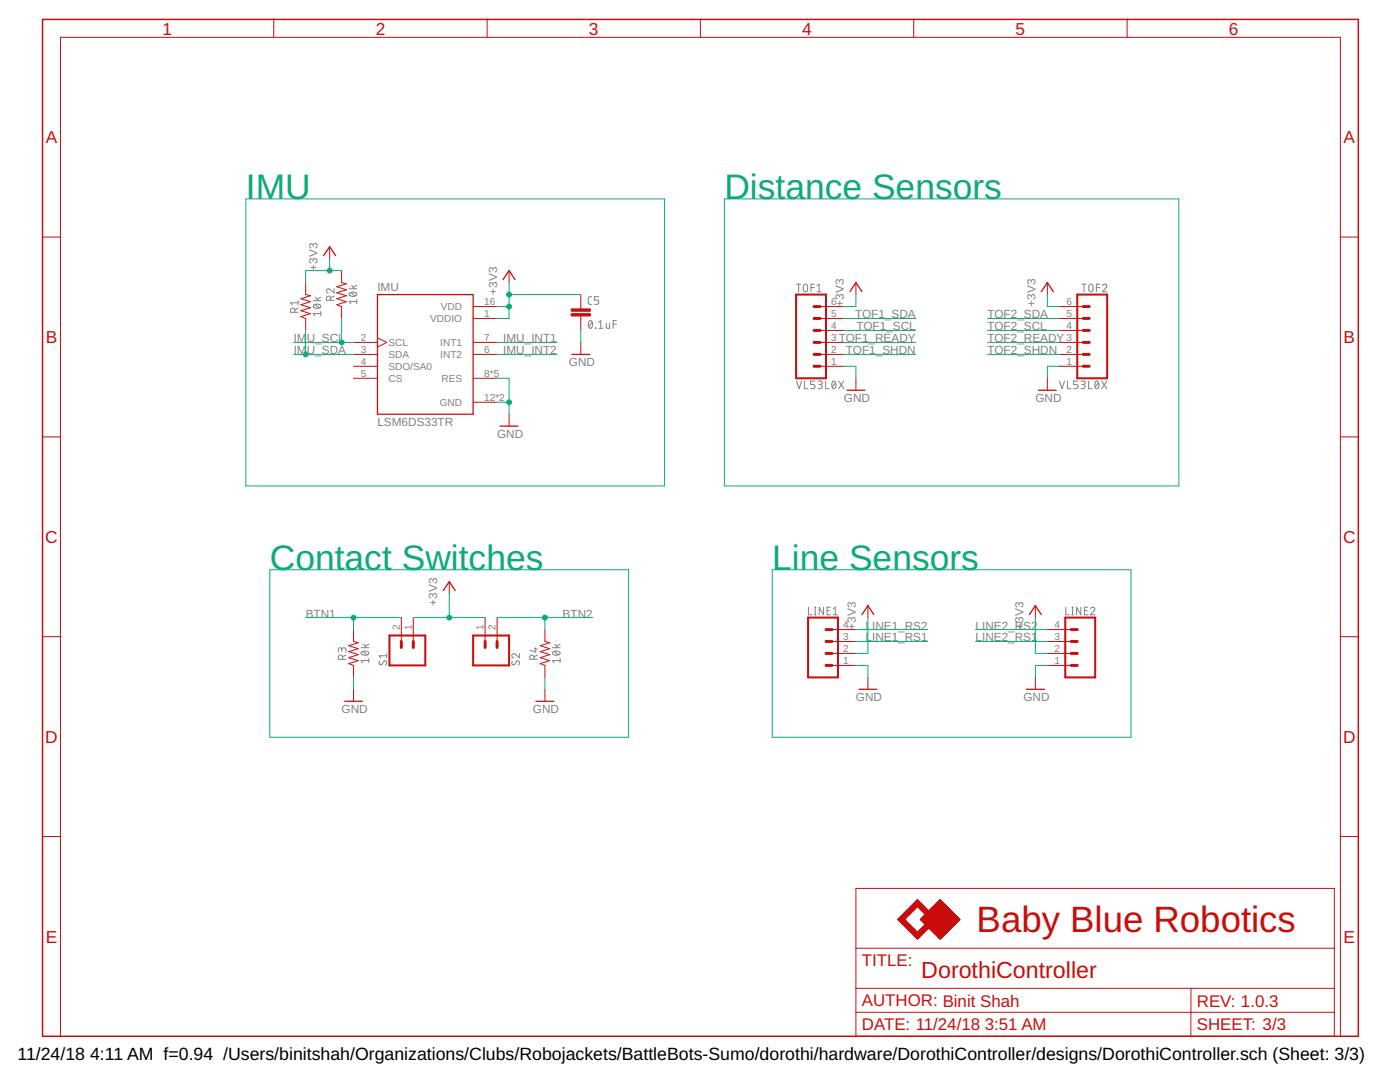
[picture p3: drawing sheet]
<svg xmlns="http://www.w3.org/2000/svg" width="279mm" height="216mm" viewBox="0 0 279 216" stroke-linecap="round" stroke-linejoin="round" font-family="sans-serif">
<g fill="none" stroke="#808080" stroke-width=".2">
<path d="M63 59.3l.5 .7M64 59.3l-.7 .4M66 59.9v-.4a.42 .42 0 0 0-.4-.4 .42 .42 0 0 0-.5 .4v.4h1.6M66.7 57.6v.9l-.9-.8a.41 .41 0 0 0-.6 .2 .41 .41 0 0 0 .3 .6M66.7 59.1l-.7 .3M69.7 57.6h1.5M69.8 58.5a.96 .96 0 0 1 1.4 .2 .9 .9 0 0 1-1.5 0zM70 58.4l.9 .7M70.2 56.9l.5 .7M71.2 59.8v.8M71.2 56.9l-.7 .4M118.1 59.2h-.5l-.2 .3 .1 1.1 .6 .1"/>
<path d="M119.5 59.2h-.9v.7h.5a.43 .43 0 0 1 .4 .4 .43 .43 0 0 1-.4 .4h-.5M159 56.7h.8M159.4 56.7v1.5M160.4 56.8l.4-.1 .3 .1 .1 1a.43 .43 0 0 1-.4 .4 .43 .43 0 0 1-.5-.4zM161.8 57.4h.7M162.5 56.7h-.7v1.5M163.1 57l.4-.3v1.5M163.1 58.2h.8M215.9 56.7h.9M216.3 56.7v1.5M217.4 56.8l.3-.1 .3 .1 .1 1a.42 .42 0 0 1-.4 .4 .42 .42 0 0 1-.4-.4zM218.8 57.4h.7"/>
<path d="M219.5 56.7h-.7v1.5M220 57a.42 .42 0 0 1 .6-.3 .42 .42 0 0 1 .1 .7l-.7 .8h.9M58.8 62.3v-.4a.42 .42 0 0 0-.4-.4 .42 .42 0 0 0-.4 .4v.4h1.5M59.5 61.5l-.7 .3M59.5 60.4h-1.5l.3 .5M59.5 60v.9M62.5 60h1.5M62.6 60.9a.93 .93 0 0 1 1.4 .2 .9 .9 0 0 1-1.5 0zM62.8 60.8l.9 .6M64 62.6h-1.5l.3 .4M64 62.1v.9M71.2 60.2h-1.5l.3 .4"/>
<path d="M117.6 64.1l.2-.1a.9 .9 0 0 1 0 1.5 1 1 0 0 1-.2-1.4zM118.2 64.3l-.7 .9M118.8 65.4l.1 .1zM119.5 65.5h.8M119.5 64.3l.4-.3v1.5M121 64.5v.8l.2 .2h.5v-1M122.4 64.7h.6M123 64h-.6v1.5M159 76l.5 1.6 .5-1.6M160.6 76v1.6h.6M162.6 76h-.8v.7h.5a.43 .43 0 0 1 .3 .4 .43 .43 0 0 1-.3 .5h-.5M163.3 76l.6 .1 .2 .2-.2 .4h-.5"/>
<path d="M163.7 76.7a.42 .42 0 0 1 .4 .4 .42 .42 0 0 1-.4 .5h-.4M164.8 76v1.6h.7M166.2 76.1l.2-.1a.9 .9 0 0 1 0 1.6 .96 .96 0 0 1-.2-1.5zM166.8 76.4l-.7 .8M167.4 76l1 1.6M168.4 76l-1 1.6M211.4 76l.5 1.6 .5-1.6M213 76v1.6h.7M215.1 76h-.8v.7h.5a.43 .43 0 0 1 .3 .4 .43 .43 0 0 1-.3 .5h-.5M215.7 76l.7 .1 .2 .2-.2 .4h-.5M216.2 76.7a.42 .42 0 0 1 .4 .4 .42 .42 0 0 1-.4 .5h-.5M217.3 76v1.6h.6"/>
<path d="M218.7 76.1l.2-.1a.9 .9 0 0 1 0 1.6 .93 .93 0 0 1-.2-1.5zM219.2 76.4l-.6 .8M219.9 76l1 1.6M220.9 76l-1 1.6M68.2 129.7a.42 .42 0 0 1 .4-.5 .42 .42 0 0 1 .4 .5v.4M68.2 129.9v-.5l-.4-.2-.2 .2-.1 .7M68.4 131.6v-.5a.42 .42 0 0 0-.5-.4 .42 .42 0 0 0-.4 .4v.5h1.5M69 130.7l-.6 .3M72.1 129.2h1.5M72.2 130.1a1 1 0 0 1 1.4 .2 .92 .92 0 0 1-1.5 0zM72.4 130l.9 .7M72.6 128.5l.5 .7"/>
<path d="M73.6 131.8h-1.5l.3 .4M73.6 131.4v.8M73.6 128.5l-.7 .4M75.8 131.9a.39 .39 0 0 0-.1 .6 .39 .39 0 0 0 .5 .1l.3-.6a.38 .38 0 0 1 .6 0 .38 .38 0 0 1 0 .5l-.1 .2M77.2 130.9h-1.6l.4 .4M77.2 130.4v.9M102.3 131.9a.39 .39 0 0 0-.1 .6 .39 .39 0 0 0 .6 0l.2-.5a.38 .38 0 0 1 .6 0 .38 .38 0 0 1 0 .5l-.1 .2M103.7 130.4v.9l-.9-.7a.42 .42 0 0 0-.6 .1 .42 .42 0 0 0 .3 .6M106.6 131.6v-.5a.42 .42 0 0 0-.4-.4 .42 .42 0 0 0-.5 .4v.5h1.6M106.6 129.5h.7M106.9 129.2v.9l-1.2-.3M107.3 130.7l-.7 .3"/>
<path d="M110.3 129.2h1.5M110.4 130.1a.98 .98 0 0 1 1.4 .2 .9 .9 0 0 1-1.5 0zM110.6 130l.8 .7M110.8 128.5l.5 .7M111.8 131.8h-1.5l.3 .4M111.8 131.4v.8M111.8 128.5l-.7 .4M161.3 121.2v1.5h.7M162.5 122.7h.4M162.5 121.2h.4M162.7 121.2v1.5M164.3 121.2v1.5l-.8-1.5v1.5"/>
<path d="M165.1 121.8h.5M165.7 121.2h-.6v1.5h.6M166.3 122.7h.8M166.3 121.5l.4-.3v1.5M212.7 121.2v1.5h.7M213.9 122.7h.3M213.9 121.2h.3M214.1 121.2v1.5M215.7 121.2v1.5l-.8-1.5v1.5M216.4 121.8h.5M217.1 121.2h-.7v1.5h.7M217.6 121.5a.42 .42 0 0 1 .6-.3 .42 .42 0 0 1 .2 .6l-.8 .9h.9"/>
</g>
<path d="M8.5 3.9h262.6v202.9h-262.6z" fill="none" stroke="#c90d0c" stroke-width=".3"/>
<g fill="none" stroke="#c90d0c" stroke-width=".2">
<path d="M54.6 3.9v3.6M97.2 3.9v3.6M139.8 3.9v3.6M182.4 3.9v3.6M224.9 3.9v3.6M8.5 47.3h3.6M61 56.4v2.4l1 .2-2 .6 2 .6-2 .6 2 .6-2 .6 2 .6-2 .6 1 .3v2.4M65.8 49.2v2.4M68.2 54v2.4l.9 .2-1.9 .6 1.9 .6-1.9 .6 1.9 .6-1.9 .6 1.9 .6-1.9 .6 1 .4v2.3M101.6 54v2.4M115.9 58.8v2.8M170.8 56.4v2.4"/>
<path d="M209 56.4v2.4M267.5 47.3h3.6M70.5 68.3h4.8M70.5 70.7h4.8M70.5 73.1h4.8M70.5 75.5h4.8M75.3 67.4l1.9 .9-1.9 1M94.4 63.5h4.8M94.4 68.3h4.8M94.4 70.7h4.8M94.4 75.5h4.8M94.4 61.2h4.8"/>
<path d="M115.9 63.1v2.8M115.9 68.3v2.4M163.7 63.5h4.7M163.7 68.3h4.7M163.7 70.7h4.7M163.7 73.1h4.7M163.7 61.2h4.7M163.7 65.9h4.7M170.8 75.5v2.4M209 75.5v2.4M211.4 63.5h4.8M211.4 68.3h4.8"/>
<path d="M211.4 70.7h4.8M211.4 73.1h4.8M211.4 61.2h4.8M211.4 65.9h4.8M8.5 87.2h3.6M94.4 80.3h4.8M101.6 82.7v2.3M267.5 87.2h3.6M89.7 116.1v2.3M8.5 127h3.6M70.5 125.6v2.4l1 .2-1.9 .6 1.9 .6-1.9 .6 1.9 .6-1.9 .6 1.9 .6-1.9 .6 .9 .4v2.4M70.5 137.5v2.4"/>
<path d="M80.1 123.2v4.8M82.5 123.2v4.8M96.8 123.2v4.8M99.2 123.2v4.8M108.8 125.6v2.4l.9 .2-1.9 .6 1.9 .6-1.9 .6 1.9 .6-1.9 .6 1.9 .6-1.9 .6 1 .4v2.4M108.8 137.5v2.4M166.1 132.8h4.7M166.1 130.4h4.7M166.1 128h4.7M166.1 125.6h4.7M173.2 120.8v2.4M173.2 135.2v2.3"/>
<path d="M206.6 120.8v2.4M206.6 135.2v2.3M209 132.8h4.8M209 130.4h4.8M209 128h4.8M209 125.6h4.8M267.5 127h3.6M8.5 166.9h3.6M170.8 177.3h95.5v29.5h-95.5zM182.6 180h.9M182.7 179.9h.8M182.8 179.9h.7"/>
<path d="M182.8 179.8h.6M182.9 179.8h.4M182.9 179.7h.4M183 179.6h.2M183.1 179.5h.1M187.2 180h.9M187.2 179.9h.8M187.3 179.9h.7M187.3 179.8h.6M187.4 179.8h.5M187.4 179.7h.4M187.5 179.7h.3"/>
<path d="M187.5 179.6h.2M187.6 179.6h.1M187.6 179.5h.1M267.5 166.9h3.6M170.8 197.2h95.5M170.8 189.2h95.5M179.2 183.5h1.4M179.2 183.5l1.4 .1M179.3 183.6h1.4M179.3 183.6l1.4 .1M179.4 183.7h1.4M179.5 183.7l1.3 .1"/>
<path d="M179.5 183.8h1.4M179.5 183.1h1.4M179.5 183.8l1.4 .1M179.6 183.9h1.4M179.6 183.9l1.4 .1M179.7 184h1.4M179.7 184l1.4 .1M179.8 184.1h1.4M179.9 184.1l1.3 .1M179.9 184.2h1.4M179.9 184.2l1.4 .1M180 184.3h1.4"/>
<path d="M180 184.3l1.4 .1M180.1 184.4h1.4M180.1 184.4l1.4 .1M180.2 184.5h1.4M180.2 184.5l1.4 .1M180.3 184.6h1.4M180.3 184.6l1.4 .1M180.4 184.7h1.4M180.4 182.2h1.4M180.4 184.7l1.4 .1M180.5 184.8h1.4M180.5 183.5h-1.3"/>
<path d="M180.6 184.8l1.3 .1M180.6 184.9h1.3M180.6 183.4h-1.4M180.6 184.9l1.4 .1M180.6 183.3l-1.3 .1M180.7 185h1.4M180.7 183.3h-1.4M180.7 185l1.4 .1M180.7 183.2l-1.3 .1M180.8 185.1h1.4M180.8 183.2h-1.4M180.8 185.1l1.4 .1"/>
<path d="M180.8 183.1l-1.3 .1M180.9 185.2h1.3M180.9 185.2l1.4 .1M180.9 183l-1.3 .1M181 185.3h1.4M181 183h-1.4M181 185.3l1.4 .1M181 182.9l-1.3 .1M181.1 185.4h1.4M181.1 182.9h-1.4M181.1 182.8l-1.4 .1M181.1 185.4l1.4 .1"/>
<path d="M181.2 182.8h-1.4M181.2 185.5h1.4M181.2 182.8h-1.3M181.3 185.5l1.3 .1M181.3 185.6h1.3M181.3 182.7h-1.4M181.3 185.6l1.4 .1M181.3 182.6l-1.3 .1M181.4 185.7h1.4M181.4 182.6h-1.4M181.4 185.7l1.4 .1M181.4 182.5l-1.3 .1"/>
<path d="M181.5 185.8h1.4M181.5 182.5h-1.4M181.5 185.8l1.4 .1M181.5 182.4l-1.4 .1M181.6 185.9h1.3M181.6 182.4h-1.4M181.6 185.9l1.4 .1M181.6 182.4h-1.3M181.7 186h1.3M181.7 182.3h-1.4M181.7 180.9h2.8M181.7 186h2.8"/>
<path d="M181.7 182.2l-1.3 .1M181.8 186.1h2.6M181.8 180.9h2.6M181.8 180.8h2.6M181.8 182.1l-1.4 .1M181.9 186.2h2.4M181.9 182.1h-1.4M181.9 182.1h-1.3M181.9 180.7h2.4M182 182h-1.4M182 186.3h2.2M182 180.6h2.2"/>
<path d="M182 181.9l-1.3 .1M182.1 180.6h2M182.1 181.9h-1.4M182.1 186.4h2M182.1 180.5h2M182.1 181.8l-1.3 .1M182.2 180.5h1.8M182.2 186.5h1.8M182.2 181.8h-1.4M182.2 180.4h1.8M182.2 181.7l-1.3 .1M182.3 186.6h1.6"/>
<path d="M182.3 181.7h-1.4M182.3 180.3h1.6M182.3 181.7h-1.3M182.4 180.3h1.5M182.4 186.7h1.4M182.4 181.6h-1.4M182.4 180.2h1.4M182.4 181.5l-1.3 .1M182.5 180.2h1.2M182.5 186.8h1.2M182.5 181.5h-1.4M182.5 180.1h1.2"/>
<path d="M182.5 181.4l-1.4 .1M182.6 186.9h1M182.6 181.4h-1.4M182.6 180h1M182.6 181.4h-1.3M182.7 187h.8M182.7 181.3h-1.4M182.7 181.3h-1.3M182.8 187.1h.6M182.8 181.2h-1.4M182.8 181.1l-1.3 .1M182.9 181.1h-1.4"/>
<path d="M182.9 187.2h.4M182.9 181l-1.4 .1M183 181h-1.4M183 187.3h.2M183 181h-1.3M183.1 187.4h.1M183.2 181h1.4M183.3 181l1.4 .1M183.3 181.1h1.4M183.4 181.1l1.3 .1M183.4 181.2h1.4M183.5 181.3h1.3"/>
<path d="M183.5 181.3h1.4M183.6 186.9l-1 .1M183.6 181.4h1.4M183.7 181.4l1.4 .1M183.7 183.5h7.9M183.7 183.4h7.8M183.7 181.5h1.4M183.7 183.5h7.8M183.8 181.5l1.3 .1M183.8 183.4h7.7M183.8 183.6h7.7M183.8 181.6h1.4"/>
<path d="M183.8 183.3h7.6M183.9 183.6h7.5M183.9 181.7h1.4M183.9 183.3h7.5M183.9 183.7h7.4M183.9 183.2h7.4M184 181.7l5.9 .1M184 183.7h7.3M184 183.2h7.3M184 183.8h7.2M184 181.8h5.9M184 183.1h7.2"/>
<path d="M184.1 183.8h7.1M184.1 183.1h7.1M184.1 181.8l5.9 .1M184.1 183.9h7M184.1 183h7M184.1 181.9h5.9M184.2 183.9h6.9M184.2 183h6.9M184.2 181.9l5.9 .1M184.2 184h6.9M184.2 182.9h6.8M184.2 182h5.9"/>
<path d="M184.3 184h6.7M184.3 182.9h6.7M184.3 182.1h5.9M184.3 184.1h6.6M184.3 182.8h6.6M184.4 184.1h6.5M184.4 182.8h6.5M184.4 182.1l5.9 .1M184.4 184.2h6.4M184.4 182.7h6.4M184.4 182.2h5.9M184.5 182.2l5.9 .1"/>
<path d="M184.5 182.7h6.3M184.5 186h-1.3M184.5 184.3h6.2M184.5 182.3h5.9M184.5 182.6h6.2M184.6 184.3h6.1M184.6 185.9l-1.4 .1M184.6 182.4h5.9M184.6 184.4h6.1M184.6 182.6h6.1M184.6 185.9h-1.3M184.6 182.5h6"/>
<path d="M184.7 185.8l-1.4 .1M184.7 184.4h5.9M184.7 182.4l5.9 .1M184.7 185.8h-1.4M184.8 185.7l-1.4 .1M184.8 185.7h-1.3M184.9 185.6l-1.4 .1M184.9 185.6h-1.4M185 185.5l-1.4 .1M185 185.5h-1.4M185.1 185.4l-1.4 .1M185.1 185.4h-1.4"/>
<path d="M185.2 185.3l-1.4 .1M185.2 185.3h-1.3M185.3 185.2l-1.4 .1M185.3 185.2h-1.3M185.4 185.2h4.4M185.4 181.7h4.4M185.5 181.7h4.3M185.5 185.3h4.3M185.5 181.6h4.2M185.5 185.3h4.2M185.6 185.4h4.1M185.6 181.6h4.1"/>
<path d="M185.6 181.5h4M185.7 185.4h3.9M185.7 181.5h3.9M185.7 185.5h3.8M185.7 181.4h3.8M185.8 185.5h3.7M185.8 181.4h3.7M185.8 185.6h3.6M185.8 181.3h3.6M185.9 185.6h3.5M185.9 181.3h3.5M185.9 185.7h3.4"/>
<path d="M185.9 181.2h3.4M186 185.7h3.3M186 181.2h3.3M186 185.8h3.3M186 181.1h3.2M186.1 185.8h3.1M186.1 181.1h3.1M186.1 185.9h3M186.1 181h3M186.2 185.9h2.9M186.2 181h2.9M186.2 180.9h2.8"/>
<path d="M186.2 186h2.8M186.3 186.1h2.7M186.3 180.9h2.7M186.3 180.8h2.6M186.4 186.1h2.5M186.4 180.8h2.5M186.4 186.2h2.5M186.4 180.7h2.4M186.5 186.2h2.3M186.5 180.7h2.3M186.5 186.3h2.2M186.5 180.6h2.2"/>
<path d="M186.6 186.3h2.1M186.6 180.6h2.1M186.6 186.4h2M186.6 180.5h2M186.7 186.4h1.9M186.7 180.5h1.9M186.7 186.5h1.9M186.7 180.4h1.8M186.8 186.5h1.7M186.8 180.4h1.7M186.8 186.6h1.6M186.8 180.3h1.6"/>
<path d="M186.9 186.6h1.5M186.9 180.3h1.5M186.9 186.7h1.4M186.9 180.2h1.4M187 186.7h1.3M187 180.2h1.3M187 186.8h1.3M187 180.1h1.2M187.1 186.8h1.1M187.1 180.1h1.1M187.1 180h1M187.2 186.9h.9"/>
<path d="M187.2 187h.8M187.3 187.1h.7M187.3 187.1h.6M187.4 187.2h.5M187.5 187.2h.3M187.5 187.3h.2M187.6 187.3h.1M187.6 187.4h.1M188.2 186.9h-1.1M189 186h-2.8M189.9 185.1l-5.9 .1M189.9 185.1h-5.9"/>
<path d="M190 185l-5.9 .1M190 185h-5.9M190.1 184.9l-5.9 .1M190.1 184.9h-5.8M190.2 184.8l-5.9 .1M190.2 184.8h-5.9M190.3 184.7l-5.9 .1M190.4 184.7h-6M190.4 184.6l-5.9 .1M190.4 184.6h-5.9M190.5 184.5l-5.9 .1M190.6 184.5h-6"/>
<path d="M237.7 197.2v4.8M12.1 206.8v-199.3h255.4v199.3M170.8 202h95.5M237.7 202v4.8"/>
</g>
<g fill="none" stroke="#c90d0c" stroke-width=".25">
<path d="M64.6 51l1.2-1.8 1.2 1.8M75.3 58.8h19.1v23.9h-19.1zM100.4 55.8l1.2-1.8 1.2 1.8M169.6 58.2l1.2-1.8 1.2 1.8M207.8 58.2l1.2-1.8 1.2 1.8M114.1 70.7h3.6M169 77.9h3.6M207.2 77.9h3.6M99.8 85h3.6M88.5 117.9l1.2-1.8 1.1 1.8M68.8 139.9h3.5M107 139.9h3.5"/>
<path d="M171.4 137.5h3.6M172 122.6l1.2-1.8 1.2 1.8M204.8 137.5h3.6M205.4 122.6l1.2-1.8 1.2 1.8"/>
</g>
<g fill="#c90d0c" stroke="#c90d0c" stroke-width=".2">
<path d="M114 62.6h3.8v.5h-3.8z"/>
<path d="M114 61.6h3.8v.5h-3.8z"/>
</g>
<path d="M158.9 58.8h5.9v16.7h-5.9zM215 58.8h6v16.7h-6zM77.7 126.8h7.2v6h-7.2zM94.4 126.8h7.2v6h-7.2zM161.3 123.2h5.9v12h-5.9zM212.6 123.2h6v12h-6z" fill="none" stroke="#c90d0c" stroke-width=".4"/>
<g fill="none" stroke="#c90d0c" stroke-width=".59">
<path d="M162.5 68.3h1.2M162.5 70.7h1.2M162.5 73.1h1.2M162.5 63.5h1.2M162.5 65.9h1.2M162.5 61.2h1.2M216.2 68.3h1.2M216.2 70.7h1.2M216.2 73.1h1.2M216.2 63.5h1.2M216.2 65.9h1.2M216.2 61.2h1.2"/>
<path d="M80.1 128v1.2M82.5 128v1.2M96.8 128v1.2M99.2 128v1.2M164.8 128h1.3M164.8 130.4h1.3M164.8 132.8h1.3M164.8 125.6h1.3M213.8 128h1.2M213.8 130.4h1.2M213.8 132.8h1.2M213.8 125.6h1.2"/>
</g>
<g fill="none" stroke="#0dab76" stroke-width=".2">
<path d="M49.1 39.7h83.5v57.3h-83.5zM144.6 39.7h90.7v57.3h-90.7zM65.8 51.6v2.4M68.2 54h-7.2v2.4M101.6 56.4v7.1h-2.4M101.6 58.8h14.3M170.8 58.8v2.4h-2.4M209 58.8v2.4h2.4M58.6 68.3h11.9M58.6 70.7h11.9M61 65.9v4.8M68.2 63.5v4.8"/>
<path d="M99.2 75.5h2.4v7.2M99.2 68.3h11.9M99.2 70.7h11.9M99.2 61.2h2.4M115.9 65.9v2.4M168.4 73.1h2.4v2.4M168.4 63.5h14.4M168.4 65.9h14.4M168.4 68.3h14.4M168.4 70.7h14.4M197.1 63.5h14.3M197.1 65.9h14.3"/>
<path d="M197.1 68.3h14.3M197.1 70.7h14.3M211.4 73.1h-2.4v2.4M99.2 80.3h2.4M53.8 113.7h71.7v33.4h-71.7zM89.7 118.4v4.8M154.1 113.7h71.6v33.4h-71.6zM61 123.2h19.1M70.5 123.2v2.4M70.5 135.2v2.3M82.5 123.2h14.3M99.2 123.2h19.1"/>
<path d="M108.8 123.2v2.4M108.8 135.2v2.3M170.8 132.8h2.4v2.4M170.8 128h14.3M170.8 125.6h14.3M173.2 123.2v7.2h-2.4M194.7 128h14.3M194.7 125.6h14.3M206.6 123.2v7.2h2.4M209 132.8h-2.4v2.4"/>
</g>
<g fill="#0dab76" stroke="#0dab76" stroke-width=".2">
<circle cx="101.6" cy="80.3" r=".49"/>
<circle cx="68.2" cy="68.3" r=".49"/>
<circle cx="61" cy="70.7" r=".49"/>
<circle cx="101.6" cy="61.2" r=".49"/>
<circle cx="101.6" cy="58.8" r=".49"/>
<circle cx="65.8" cy="54" r=".49"/>
<circle cx="89.7" cy="123.2" r=".49"/>
<circle cx="70.5" cy="123.2" r=".49"/>
<circle cx="108.8" cy="123.2" r=".49"/>
</g>
<text font-size="7.3" fill="#c90d0c" x="194.9" y="186.1">Baby Blue Robotics</text>
<g font-size="7.1" fill="#0dab76">
<text x="49.1" y="39.7">IMU</text>
<text x="144.6" y="39.7">Distance Sensors</text>
<text x="53.8" y="113.7">Contact Switches</text>
<text x="154.1" y="113.7">Line Sensors</text>
</g>
<text font-size="4.6" fill="#c90d0c" x="183.9" y="195.1">DorothiController</text>
<g font-size="3.5" fill="#c90d0c">
<text x="32.4" y="6.9">1</text>
<text x="75" y="6.9">2</text>
<text x="117.5" y="6.9">3</text>
<text x="160.1" y="6.9">4</text>
<text x="202.7" y="6.9">5</text>
<text x="245.3" y="6.9">6</text>
<text x="9.1" y="28.6">A</text>
<text x="268.2" y="28.6">A</text>
<text x="9.1" y="68.5">B</text>
<text x="268.2" y="68.5">B</text>
<text x="9" y="108.3">C</text>
<text x="268" y="108.3">C</text>
<text x="9" y="148.2">D</text>
<text x="268" y="148.2">D</text>
<text x="9.1" y="188.1">E</text>
<text x="268.2" y="188.1">E</text>
</g>
<g font-size="3.5">
<text x="3.5" y="211.4">11/24/18</text>
<text x="18" y="211.4">4:11 AM f=0.94 /Users/binitshah/Organizations/Clubs/Robojackets/BattleBots-Sumo/dorothi/hardware/DorothiController/designs/DorothiController.sch (Sheet: 3/3)</text>
</g>
<g font-size="3.4" fill="#c90d0c">
<text x="172" y="192.8">TITLE:</text>
<text x="172" y="200.8">AUTHOR: Binit Shah</text>
<text x="238.9" y="200.9">REV: 1.0.3</text>
<text x="172" y="205.6">DATE: 11/24/18</text>
<text x="196.5" y="205.6">3:51 AM</text>
<text x="238.9" y="205.6">SHEET: 3/3</text>
</g>
<g font-size="2.3" fill="#808080">
<text x="63.4" y="54" transform="rotate(-90 63.4 54)">+3V3</text>
<text x="75.3" y="58.2">IMU</text>
<text x="99.2" y="58.8" transform="rotate(-90 99.2 58.8)">+3V3</text>
<text x="168.4" y="61.2" transform="rotate(-90 168.4 61.2)">+3V3</text>
<text x="170.6" y="63.5">TOF1_SDA</text>
<text x="170.9" y="65.9">TOF1_SCL</text>
<text x="197.1" y="63.5">TOF2_SDA</text>
<text x="197.1" y="65.9">TOF2_SCL</text>
<text x="206.6" y="61.2" transform="rotate(-90 206.6 61.2)">+3V3</text>
<text x="58.6" y="68.3">IM</text>
<text x="58.6" y="70.7">IM</text>
<text x="61.2" y="68.3">U_SCL</text>
<text x="61.2" y="70.7">U_SDA</text>
<text x="100.4" y="70.7">IMU_INT2</text>
<text x="100.4" y="68.3">IMU_INT1</text>
<text x="167.4" y="68.3">TOF1_READY</text>
<text x="168.8" y="70.7">TOF1_SHDN</text>
<text x="197.1" y="68.3">TOF2_READY</text>
<text x="197.1" y="70.7">TOF2_SHDN</text>
<text x="113.5" y="73.1">GND</text>
<text x="168.4" y="80.3">GND</text>
<text x="206.6" y="80.3">GND</text>
<text x="75.3" y="85">LSM6DS33TR</text>
<text x="99.2" y="87.4">GND</text>
<text x="61" y="123.2">BTN1</text>
<text x="87.3" y="120.8" transform="rotate(-90 87.3 120.8)">+3V3</text>
<text x="112.3" y="123.2">BTN2</text>
<text x="170.8" y="125.6" transform="rotate(-90 170.8 125.6)">+3V3</text>
<text x="172.7" y="125.6">LINE1_RS2</text>
<text x="194.7" y="125.6">LINE2_RS2</text>
<text x="204.2" y="125.6" transform="rotate(-90 204.2 125.6)">+3V3</text>
<text x="172.7" y="128">LINE1_RS1</text>
<text x="194.7" y="128">LINE2_RS1</text>
<text x="68.2" y="142.3">GND</text>
<text x="106.4" y="142.3">GND</text>
<text x="170.8" y="139.9">GND</text>
<text x="204.2" y="139.9">GND</text>
</g>
<g font-size="2" fill="#808080">
<text x="85.9" y="64.3">VDDIO</text>
<text x="88" y="61.9">VDD</text>
<text x="96.6" y="63.2">1</text>
<text x="96.6" y="60.8">16</text>
<text x="165.9" y="65.6">4</text>
<text x="165.9" y="63.2">5</text>
<text x="165.9" y="60.8">6</text>
<text x="212.9" y="65.6">4</text>
<text x="212.9" y="63.2">5</text>
<text x="212.9" y="60.8">6</text>
<text x="72" y="68">2</text>
<text x="72" y="70.4">3</text>
<text x="77.5" y="69">SCL</text>
<text x="77.5" y="71.4">SDA</text>
<text x="87.9" y="71.4">INT2</text>
<text x="87.9" y="69">INT1</text>
<text x="96.6" y="70.4">6</text>
<text x="96.6" y="68">7</text>
<text x="165.9" y="70.4">2</text>
<text x="165.9" y="68">3</text>
<text x="212.9" y="70.4">2</text>
<text x="212.9" y="68">3</text>
<text x="72" y="72.8">4</text>
<text x="72" y="75.2">5</text>
<text x="77.5" y="73.8">SDO/SA0</text>
<text x="77.5" y="76.2">CS</text>
<text x="88.1" y="76.2">RES</text>
<text x="96.6" y="75.2">8*5</text>
<text x="165.9" y="72.8">1</text>
<text x="212.9" y="72.8">1</text>
<text x="87.8" y="81">GND</text>
<text x="96.6" y="79.9">12*2</text>
<text x="79.8" y="125.8" transform="rotate(-90 79.8 125.8)">2</text>
<text x="82.2" y="125.8" transform="rotate(-90 82.2 125.8)">1</text>
<text x="96.5" y="125.8" transform="rotate(-90 96.5 125.8)">1</text>
<text x="98.9" y="125.8" transform="rotate(-90 98.9 125.8)">2</text>
<text x="168.2" y="125.3">4</text>
<text x="210.5" y="125.3">4</text>
<text x="168.2" y="130.1">2</text>
<text x="168.2" y="127.7">3</text>
<text x="210.5" y="130.1">2</text>
<text x="210.5" y="127.7">3</text>
<text x="168.2" y="132.4">1</text>
<text x="210.5" y="132.4">1</text>
</g>
</svg>
